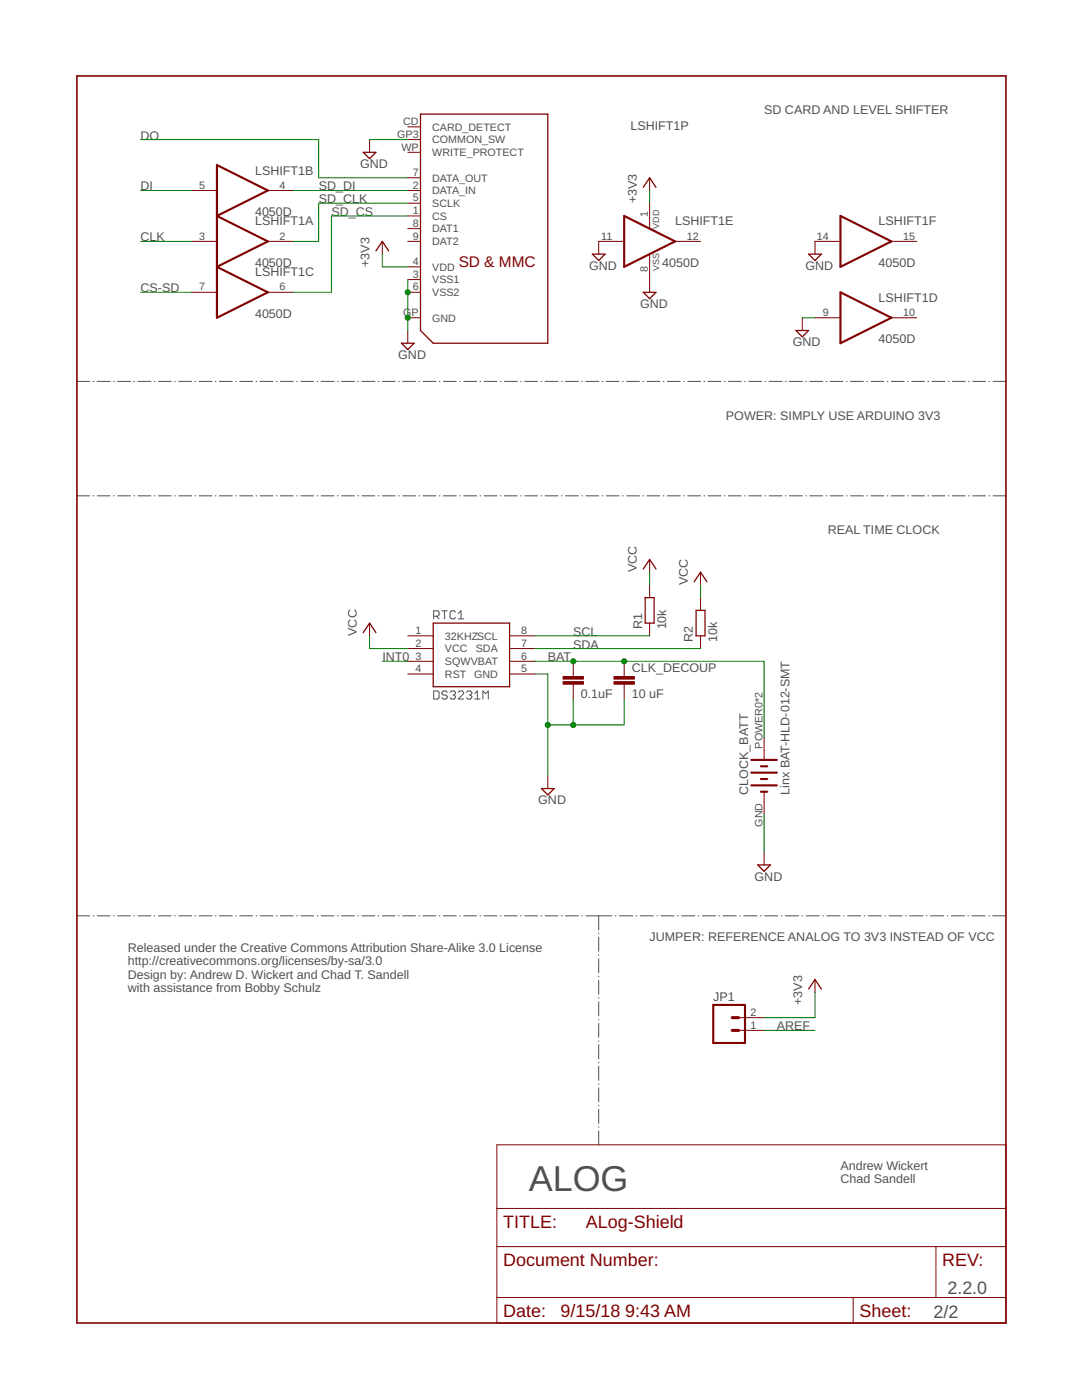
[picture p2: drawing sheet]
<svg xmlns="http://www.w3.org/2000/svg" width="216mm" height="279mm" viewBox="0 0 216 279" stroke-linecap="round" stroke-linejoin="round" font-family="sans-serif">
<g fill="none" stroke="#505050" stroke-width=".2">
<path d="M15.3 76.1h2.6M18.6 76.1h.1M19.4 76.1h2.6M22.6 76.1h.2M23.5 76.1h2.5M26.7 76.1h.2M27.5 76.1h2.6M30.8 76.1h.1M31.6 76.1h2.6M34.8 76.1h.2M35.7 76.1h2.5M38.9 76.1h.1"/>
<path d="M39.7 76.1h2.6M43 76.1h.1M43.8 76.1h2.6M47 76.1h.2M47.8 76.1h2.6M51.1 76.1h.1M51.9 76.1h2.6M55.2 76.1h.1M56 76.1h2.5M59.2 76.1h.2M60 76.1h2.6M63.3 76.1h.1"/>
<path d="M64.1 76.1h2.6M67.3 76.1h.2M68.2 76.1h2.5M71.4 76.1h.1M72.2 76.1h2.6M75.5 76.1h.1M76.3 76.1h2.5M79.5 76.1h.2M80.3 76.1h2.6M83.6 76.1h.1M84.4 76.1h2.6M87.7 76.1h.1"/>
<path d="M88.5 76.1h2.5M91.7 76.1h.1M92.5 76.1h2.6M95.8 76.1h.1M96.6 76.1h2.6M99.8 76.1h.2M100.6 76.1h2.6M103.9 76.1h.1M104.7 76.1h2.6M108 76.1h.1M108.8 76.1h2.5M112 76.1h.2"/>
<path d="M112.8 76.1h2.6M116.1 76.1h.1M116.9 76.1h2.6M120.2 76.1h.1M121 76.1h2.5M124.2 76.1h.2M125 76.1h2.6M128.3 76.1h.1M129.1 76.1h2.6M132.3 76.1h.2M133.2 76.1h2.5M136.4 76.1h.1"/>
<path d="M137.2 76.1h2.6M140.5 76.1h.1M141.3 76.1h2.5M144.5 76.1h.2M145.4 76.1h2.5M148.6 76.1h.1M149.4 76.1h2.6M152.7 76.1h.1M153.5 76.1h2.5M156.7 76.1h.1M157.5 76.1h2.6M160.8 76.1h.1"/>
<path d="M161.6 76.1h2.5M164.8 76.1h.2M165.7 76.1h2.5M168.9 76.1h.1M169.7 76.1h2.6M173 76.1h.1M173.8 76.1h2.5M177 76.1h.2M177.8 76.1h2.6M181.1 76.1h.1M181.9 76.1h2.6M185.1 76.1h.2"/>
<path d="M186 76.1h2.5M189.2 76.1h.2M190 76.1h2.6M193.3 76.1h.1M194.1 76.1h2.6M197.3 76.1h.2M198.2 76.1h2.5M15.3 99h2.6M18.6 99h.1M19.4 99h2.6M22.6 99h.2M23.5 99h2.5"/>
<path d="M26.7 99h.2M27.5 99h2.6M30.8 99h.1M31.6 99h2.6M34.8 99h.2M35.7 99h2.5M38.9 99h.1M39.7 99h2.6M43 99h.1M43.8 99h2.6M47 99h.2M47.8 99h2.6"/>
<path d="M51.1 99h.1M51.9 99h2.6M55.2 99h.1M56 99h2.5M59.2 99h.2M60 99h2.6M63.3 99h.1M64.1 99h2.6M67.3 99h.2M68.2 99h2.5M71.4 99h.1M72.2 99h2.6"/>
<path d="M75.5 99h.1M76.3 99h2.5M79.5 99h.2M80.3 99h2.6M83.6 99h.1M84.4 99h2.6M87.7 99h.1M88.5 99h2.5M91.7 99h.1M92.5 99h2.6M95.8 99h.1M96.6 99h2.6"/>
<path d="M99.8 99h.2M100.6 99h2.6M103.9 99h.1M104.7 99h2.6M108 99h.1M108.8 99h2.5M112 99h.2M112.8 99h2.6M116.1 99h.1M116.9 99h2.6M120.2 99h.1M121 99h2.5"/>
<path d="M124.2 99h.2M125 99h2.6M128.3 99h.1M129.1 99h2.6M132.3 99h.2M133.2 99h2.5M136.4 99h.1M137.2 99h2.6M140.5 99h.1M141.3 99h2.5M144.5 99h.2M145.4 99h2.5"/>
<path d="M148.6 99h.1M149.4 99h2.6M152.7 99h.1M153.5 99h2.5M156.7 99h.1M157.5 99h2.6M160.8 99h.1M161.6 99h2.5M164.8 99h.2M165.7 99h2.5M168.9 99h.1M169.7 99h2.6"/>
<path d="M173 99h.1M173.8 99h2.5M177 99h.2M177.8 99h2.6M181.1 99h.1M181.9 99h2.6M185.1 99h.2M186 99h2.5M189.2 99h.2M190 99h2.6M193.3 99h.1M194.1 99h2.6"/>
<path d="M197.3 99h.2M198.2 99h2.5M86.5 123h.8l.3-.3v-.5l-.3-.3h-.8v1.6M86.5 137.9h.8l.3 .3v1l-.3 .3h-.8zM87.1 123l.5 .5M88.2 121.9h1M88.7 121.9v1.6M89.2 138.2l-.2-.3h-.6l-.2 .3v.2l.2 .3h.6l.2 .3v.2l-.2 .3h-.6l-.2-.3M89.8 138.2l.3-.3h.5l.3 .3v.2l-.3 .3M90.3 138.7h.3M90.6 138.7l.3 .3v.2l-.3 .3h-.5l-.3-.3M90.9 122.2l-.3-.3h-.5l-.3 .3v1l.3 .3h.5l.3-.3"/>
<path d="M91.4 138.2l.3-.3h.5l.3 .3v.2l-1.1 1.1h1.1M91.4 123.5h1.1M91.4 122.4l.6-.5v1.6M93.1 138.2l.2-.3h.6l.2 .3v.2l-.2 .3M93.6 138.7h.3M93.9 138.7l.2 .3v.2l-.2 .3h-.6l-.2-.3M94.7 139.5h1.1M94.7 138.4l.5-.5v1.6M96.4 139.5v-1.6l.5 .5 .5-.5v1.6M15.3 182.8h2.6M18.6 182.8h.1M19.4 182.8h2.6"/>
<path d="M22.6 182.8h.2M23.5 182.8h2.5M26.7 182.8h.1M27.5 182.8h2.6M30.8 182.8h.1M31.6 182.8h2.6M34.8 182.8h.2M35.7 182.8h2.5M38.9 182.8h.1M39.7 182.8h2.6M43 182.8h.1M43.8 182.8h2.5"/>
<path d="M47 182.8h.2M47.8 182.8h2.6M51.1 182.8h.1M51.9 182.8h2.6M55.1 182.8h.2M56 182.8h2.5M59.2 182.8h.2M60 182.8h2.6M63.3 182.8h.1M64.1 182.8h2.6M67.3 182.8h.2M68.2 182.8h2.5"/>
<path d="M71.4 182.8h.1M72.2 182.8h2.6M75.5 182.8h.1M76.3 182.8h2.5M79.5 182.8h.2M80.3 182.8h2.6M83.6 182.8h.1M84.4 182.8h2.6M87.7 182.8h.1M88.5 182.8h2.5M91.7 182.8h.1M92.5 182.8h2.6"/>
<path d="M95.8 182.8h.1M96.6 182.8h2.5M99.8 182.8h.2M100.6 182.8h2.6M103.9 182.8h.1M104.7 182.8h2.6M107.9 182.8h.2M108.8 182.8h2.5M112 182.8h.2M112.8 182.8h2.6M116.1 182.8h.1M116.9 182.8h5.2"/>
<path d="M119.5 182.8v2.8M119.5 186.2v.2M119.5 187v2.8M119.5 190.5v.2M119.5 191.3v2.8M119.5 194.8v.2M119.5 195.6v2.8M119.5 199.1v.2M119.5 199.9v2.8M122.8 182.8h.1M123.6 182.8h2.6M126.9 182.8h.2"/>
<path d="M127.7 182.8h2.7M131.1 182.8h.1M131.9 182.8h2.6M135.2 182.8h.1M136 182.8h2.6M139.3 182.8h.2M140.1 182.8h2.7M143.5 182.8h.1M144.3 182.8h2.6M147.6 182.8h.1M148.4 182.8h2.7M151.7 182.8h.2"/>
<path d="M152.6 182.8h2.6M155.9 182.8h.1M156.7 182.8h2.6M160 182.8h.1M160.8 182.8h2.7M164.2 182.8h.1M165 182.8h2.6M168.3 182.8h.1M169.1 182.8h2.6M172.4 182.8h.2M173.2 182.8h2.7M176.6 182.8h.1"/>
<path d="M177.4 182.8h2.6M180.7 182.8h.1M181.5 182.8h2.7M184.8 182.8h.2M185.7 182.8h2.6M189 182.8h.1M189.8 182.8h2.6M193.1 182.8h.2M194 182.8h2.6M197.3 182.8h.1M198.1 182.8h2.6M119.5 203.4v.1"/>
<path d="M119.5 204.2v2.8M119.5 207.7v.1M119.5 208.5v2.8M119.5 212v.1M119.5 212.8v2.8M119.5 216.3v.1M119.5 217.1v2.8M119.5 220.6v.1M119.5 221.4v2.8M119.5 224.9v.1M119.5 225.7v2.8"/>
</g>
<path d="M43.3 32.9l10.1 5.1-10.1 5.1 10.1 5.1-10.1 5.1 10.1 5-10.1 5.1zM124.5 43.1l10.2 5.1-10.2 5.1zM167.7 58.3l10.2 5.1-10.2 5.1zM167.7 43.1l10.2 5.1-10.2 5.1zM149.9 156.7h5.1M149.9 151.7h5.1M149.9 154.2h5.1M151.8 158h1.3M151.8 152.9h1.3M151.8 155.5h1.3M142.3 200.6h6.4v7.6h-6.4z" fill="none" stroke="#800000" stroke-width=".42"/>
<g fill="none" stroke="#800000" stroke-width=".2">
<path d="M38.2 38h5.1M53.4 38h5.1M73.7 27.9v2.5M81.4 38h2.5M81.4 35.5h2.5M81.4 30.4h2.5M81.4 25.3h2.5M81.4 27.9h2.5M129.6 35.5v2.5M38.2 48.2h5.1M38.2 58.3h5.1M53.4 48.2h5.1"/>
<path d="M53.4 58.3h5.1M76.3 48.2v2.5M81.4 48.2h2.5M81.4 58.3h2.5M81.4 43.1h2.5M81.4 55.8h2.5M81.4 53.3h2.5M81.4 40.6h2.5M81.4 45.6h2.5M124.5 48.2h-5v2.5M129.6 40.6v5M129.6 50.7v7.6"/>
<path d="M134.7 48.2h5.1M167.7 48.2h-5.1v2.5M177.9 48.2h5M81.4 63.4h2.5M81.4 66v2.5M160.1 63.4v2.6M162.6 63.4h5.1M177.9 63.4h5M129.6 111.7v2.5M129.6 116.7v2.6M139.8 114.2v2.5M139.8 119.3v2.5"/>
<path d="M73.7 124.4v2.5M81.4 126.9h5M81.4 134.5h5M81.4 129.4h5M81.4 132h5M101.7 126.9h5.1M101.7 134.5h5.1M101.7 129.4h5.1M101.7 132h5.1M114.4 132v3M114.4 136.5v3.1M124.5 132v3"/>
<path d="M124.5 136.5v3.1M129.6 124.4v2.5M139.8 126.9v2.5M109.3 154.8v2.6M152.5 147.2v4.5M152.5 158v4.5M152.5 170.1v2.5M162.6 195.5v2.5M147.4 205.6h5.1M147.4 203.1h5.1M99.1 228.5h101.6v35.5h-101.6zM99.1 248.8h101.6"/>
<path d="M99.1 259h101.6M99.1 241.2h101.6M170.2 259v5M186.8 248.8v10.2"/>
</g>
<g fill="none" stroke="#800000" stroke-width=".25">
<path d="M72.5 30.4h2.5l-1.3 1.3zM83.9 22.8h25.4v45.7h-22.9l-2.5-2.5zM128.4 37.4l1.2-1.9 1.3 1.9M75 50.1l1.3-1.9 1.3 1.9M118.2 50.7h2.5l-1.2 1.3zM128.4 58.3h2.5l-1.3 1.3zM161.4 50.7h2.5l-1.3 1.3zM80.1 68.5h2.5l-1.2 1.3zM158.8 66h2.6l-1.3 1.2zM128.4 113.6l1.2-1.9 1.3 1.9M128.7 119.3h1.8v5.1h-1.8zM138.5 116.1l1.3-1.9 1.3 1.9"/>
<path d="M72.5 126.3l1.2-1.9 1.3 1.9M86.4 124.4h15.3v12.7h-15.3zM138.9 121.8h1.8v5.1h-1.8zM108 157.4h2.6l-1.3 1.2zM151.2 172.6h2.5l-1.2 1.3zM161.4 197.4l1.2-1.9 1.3 1.9"/>
</g>
<g fill="#800000" stroke="#800000" stroke-width=".2">
<path d="M112.4 136h4v.5h-4z"/>
<path d="M112.4 135h4v.5h-4z"/>
<path d="M122.5 136h4.1v.5h-4.1z"/>
<path d="M122.5 135h4.1v.5h-4.1z"/>
</g>
<path d="M15.3 15.2h185.4v248.8h-185.4z" fill="none" stroke="#800000" stroke-width=".32"/>
<path d="M146.1 203.1h1.3M146.1 205.6h1.3" fill="none" stroke="#800000" stroke-width=".61"/>
<g fill="none" stroke="#008000" stroke-width=".2">
<path d="M28 38h10.2M28 27.9h35.6v7.6h17.8M58.5 38h22.9M73.7 27.9h7.7M129.6 38v2.6M28 48.2h10.2M28 58.3h10.2M76.3 50.7v2.6h5.1M81.4 40.6h-17.8v7.6h-5.1M81.4 55.8v10.2M81.4 43.1h-15.3v15.2h-7.6M160.1 63.4h2.5"/>
<path d="M129.6 114.2v2.5M139.8 116.7v2.6M73.7 126.9v2.5h7.7M76.3 132h5.1M106.8 134.5h2.5v20.3M106.8 132h45.7v15.2M106.8 126.9h22.8M106.8 129.4h33M114.4 139.6v5.1M124.5 139.6v5.1h-15.2M152.5 162.5v7.6M162.6 198v5.1h-10.1"/>
<path d="M152.5 205.6h10.1"/>
</g>
<g fill="#008000" stroke="#008000" stroke-width=".2">
<circle cx="81.4" cy="63.4" r=".51"/>
<circle cx="81.4" cy="58.3" r=".51"/>
<circle cx="109.3" cy="144.7" r=".51"/>
<circle cx="114.4" cy="144.7" r=".51"/>
<circle cx="114.4" cy="132" r=".51"/>
<circle cx="124.5" cy="132" r=".51"/>
</g>
<text font-size="7.2" fill="#505050" x="105.5" y="237.6">ALOG</text>
<g font-size="3.6" fill="#800000">
<text x="100.4" y="245">TITLE:</text>
<text x="116.9" y="245">ALog-Shield</text>
<text x="100.4" y="252.6">Document Number:</text>
<text x="188" y="252.6">REV:</text>
<text x="100.4" y="262.8">Date:</text>
<text x="111.8" y="262.8">9/15/18</text>
<text x="124.8" y="262.8">9:43 AM</text>
<text x="171.5" y="262.8">Sheet:</text>
</g>
<g font-size="3.6" fill="#505050">
<text x="186.2" y="263">2/2</text>
<text x="189" y="258.2">2.2.0</text>
</g>
<text font-size="3.1" fill="#800000" x="91.5" y="53.3">SD &amp; MMC</text>
<g font-size="2.5" fill="#505050">
<text x="152.5" y="22.8">SD CARD AND LEVEL SHIFTER</text>
<text x="28" y="27.9">DO</text>
<text x="125.8" y="26">LSHIFT1P</text>
<text x="50.9" y="34.8">LSHIFT1B</text>
<text x="71.8" y="33.6">GND</text>
<text x="28" y="38">DI</text>
<text x="63.6" y="38">SD_DI</text>
<text x="63.6" y="40.6">SD_CLK</text>
<text x="127.1" y="40.6" transform="rotate(-90 127.1 40.6)">+3V3</text>
<text x="50.9" y="43.1">4050D</text>
<text x="50.9" y="45">LSHIFT1A</text>
<text x="66.1" y="43.1">SD_CS</text>
<text x="134.7" y="45">LSHIFT1E</text>
<text x="175.3" y="45">LSHIFT1F</text>
<text x="28" y="48.2">CLK</text>
<text x="50.9" y="53.3">4050D</text>
<text x="73.8" y="53.3" transform="rotate(-90 73.8 53.3)">+3V3</text>
<text x="117.6" y="53.9">GND</text>
<text x="132.2" y="53.3">4050D</text>
<text x="160.7" y="53.9">GND</text>
<text x="175.3" y="53.3">4050D</text>
<text x="28" y="58.3">CS-SD</text>
<text x="50.9" y="55.2">LSHIFT1C</text>
<text x="50.9" y="63.4">4050D</text>
<text x="127.7" y="61.5">GND</text>
<text x="175.3" y="60.2">LSHIFT1D</text>
<text x="79.5" y="71.7">GND</text>
<text x="158.2" y="69.1">GND</text>
<text x="175.3" y="68.5">4050D</text>
<text x="144.9" y="83.7">POWER: SIMPLY USE ARDUINO 3V3</text>
<text x="165.2" y="106.6">REAL TIME CLOCK</text>
<text x="127.1" y="114.2" transform="rotate(-90 127.1 114.2)">VCC</text>
<text x="137.2" y="116.7" transform="rotate(-90 137.2 116.7)">VCC</text>
<text x="128.1" y="125.6" transform="rotate(-90 128.1 125.6)">R1</text>
<text x="132.9" y="125.6" transform="rotate(-90 132.9 125.6)">10k</text>
<text x="71.2" y="126.9" transform="rotate(-90 71.2 126.9)">VCC</text>
<text x="76.3" y="132">INT0</text>
<text x="109.3" y="132">BAT</text>
<text x="114.4" y="126.9">SCL</text>
<text x="114.4" y="129.4">SDA</text>
<text x="138.3" y="128.2" transform="rotate(-90 138.3 128.2)">R2</text>
<text x="143.1" y="128.2" transform="rotate(-90 143.1 128.2)">10k</text>
<text x="126.1" y="134.1">CLK_DECOUP</text>
<text x="115.9" y="139.2">0.1uF</text>
<text x="126.1" y="139.2">10 uF</text>
<text x="107.4" y="160.5">GND</text>
<text x="149.3" y="158.6" transform="rotate(-90 149.3 158.6)">CLOCK_BATT</text>
<text x="157.6" y="158.6" transform="rotate(-90 157.6 158.6)">Linx BAT-HLD-012-SMT</text>
<text x="150.6" y="175.8">GND</text>
<text x="25.5" y="190">Released under the Creative Commons Attribution Share-Alike 3.0 License</text>
<text x="129.6" y="187.8">JUMPER: REFERENCE ANALOG TO 3V3 INSTEAD OF VCC</text>
<text x="25.5" y="192.7">http://creativecommons.org/licenses/by-sa/3.0</text>
<text x="25.5" y="195.3">Design by: Andrew D. Wickert and Chad T. Sandell</text>
<text x="25.5" y="198">with assistance from Bobby Schulz</text>
<text x="142.3" y="199.8">JP1</text>
<text x="160.1" y="200.5" transform="rotate(-90 160.1 200.5)">+3V3</text>
<text x="155" y="205.6">AREF</text>
<text x="167.7" y="233.4">Andrew Wickert</text>
<text x="167.7" y="236.1">Chad Sandell</text>
</g>
<g font-size="2.1" fill="#505050">
<text x="79.3" y="27.5">GP3</text>
<text x="80.5" y="25">CD</text>
<text x="86.2" y="26.1">CARD_DETECT</text>
<text x="86.2" y="28.6">COMMON_SW</text>
<text x="80.1" y="30">WP</text>
<text x="82.4" y="35.1">7</text>
<text x="86.2" y="31.2">WRITE_PROTECT</text>
<text x="39.8" y="37.7">5</text>
<text x="55.8" y="37.7">4</text>
<text x="82.4" y="37.7">2</text>
<text x="82.4" y="40.2">5</text>
<text x="86.2" y="38.8">DATA_IN</text>
<text x="86.2" y="41.3">SCLK</text>
<text x="86.2" y="36.2">DATA_OUT</text>
<text x="39.8" y="47.8">3</text>
<text x="55.8" y="47.8">2</text>
<text x="82.4" y="42.7">1</text>
<text x="82.4" y="45.3">8</text>
<text x="82.4" y="47.8">9</text>
<text x="86.2" y="43.9">CS</text>
<text x="86.2" y="46.4">DAT1</text>
<text x="120" y="47.8">11</text>
<text x="129.3" y="43.3" transform="rotate(-90 129.3 43.3)">1</text>
<text x="137" y="47.8">12</text>
<text x="163" y="47.8">14</text>
<text x="180.2" y="47.8">15</text>
<text x="82.4" y="52.9">4</text>
<text x="86.2" y="48.9">DAT2</text>
<text x="39.8" y="58">7</text>
<text x="55.8" y="58">6</text>
<text x="82.4" y="55.4">3</text>
<text x="82.4" y="58">6</text>
<text x="86.2" y="56.6">VSS1</text>
<text x="86.2" y="54">VDD</text>
<text x="86.2" y="59.1">VSS2</text>
<text x="129.3" y="54.2" transform="rotate(-90 129.3 54.2)">8</text>
<text x="80.5" y="63.1">GP</text>
<text x="86.2" y="64.2">GND</text>
<text x="164.2" y="63.1">9</text>
<text x="180.2" y="63.1">10</text>
<text x="82.9" y="126.5">1</text>
<text x="82.9" y="131.6">3</text>
<text x="82.9" y="129.1">2</text>
<text x="88.8" y="127.7">32KHZSCL</text>
<text x="88.8" y="130.2">VCC</text>
<text x="94.9" y="130.2">SDA</text>
<text x="104" y="126.5">8</text>
<text x="104" y="129.1">7</text>
<text x="104" y="131.6">6</text>
<text x="82.9" y="134.2">4</text>
<text x="88.8" y="135.3">RST</text>
<text x="88.8" y="132.7">SQWVBAT</text>
<text x="94.6" y="135.3">GND</text>
<text x="104" y="134.2">5</text>
<text x="152.1" y="149.4" transform="rotate(-90 152.1 149.4)">POWER0*2</text>
<text x="152.1" y="165" transform="rotate(-90 152.1 165)">GND</text>
<text x="149.7" y="202.7">2</text>
<text x="149.7" y="205.3">1</text>
</g>
<g font-size="1.8" fill="#505050">
<text x="131.5" y="45.6" transform="rotate(-90 131.5 45.6)">VDD</text>
<text x="131.5" y="54" transform="rotate(-90 131.5 54)">VSS</text>
</g>
</svg>
